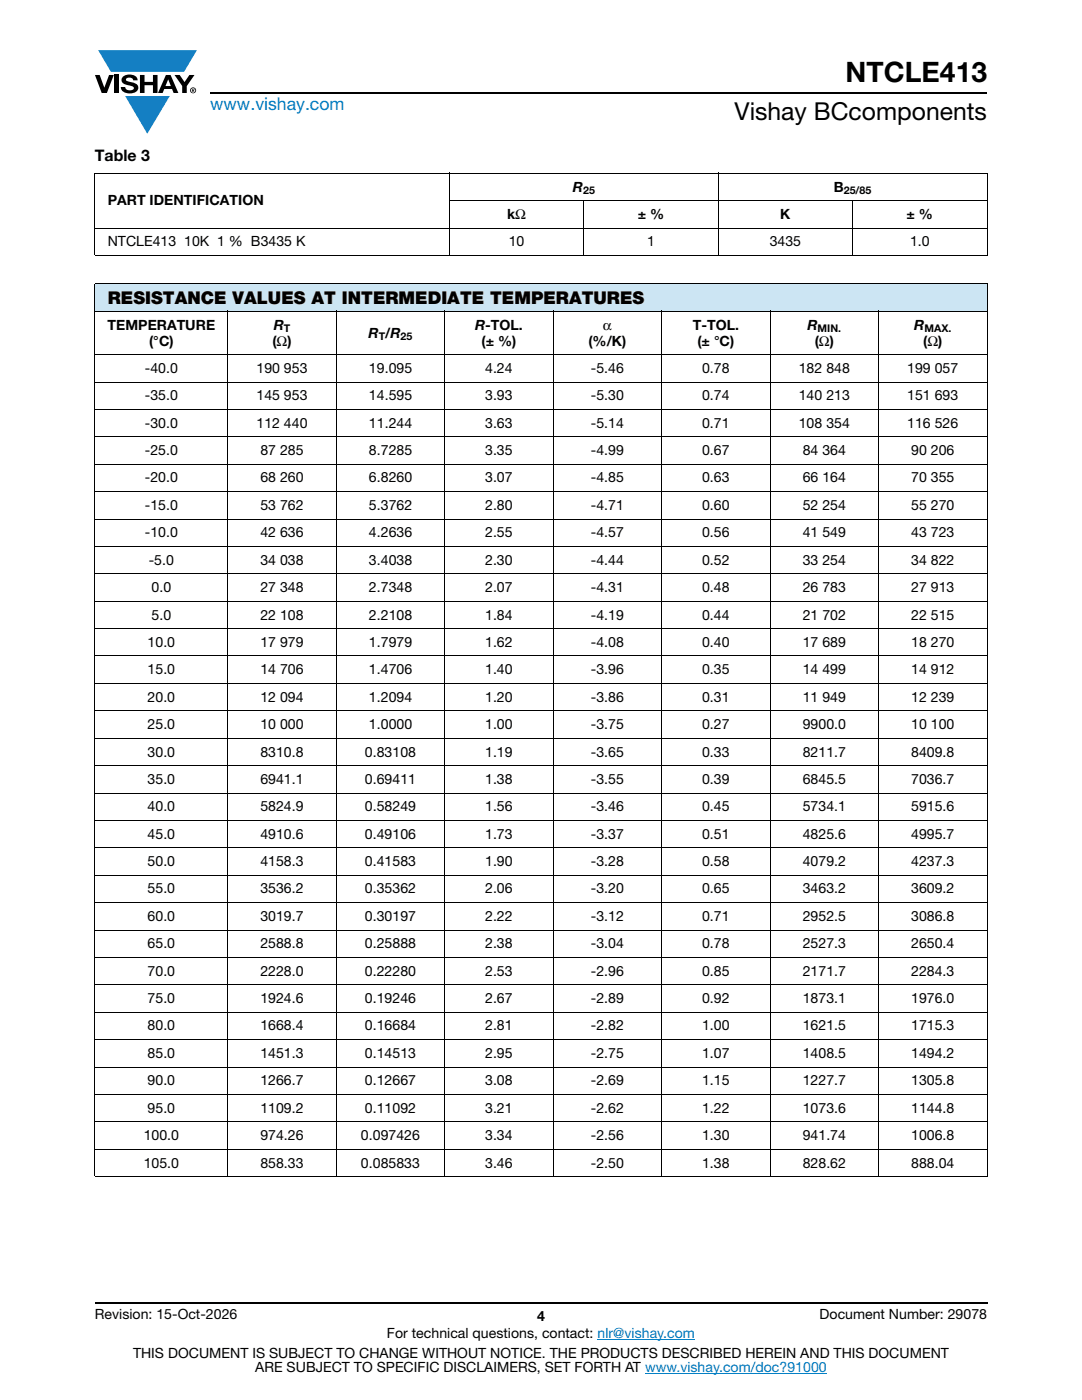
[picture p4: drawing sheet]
<svg xmlns="http://www.w3.org/2000/svg" width="216mm" height="279mm" viewBox="0 0 216 279" stroke-linecap="round" stroke-linejoin="round" font-family="sans-serif">
<g fill="#147fc3">
<path d="M19.6 10h19.7l-2.6 4.3h-1.1h-13.5z"/>
<path d="M25 19.2h8.9l-4.5 7.5z"/>
</g>
<g fill="#000">
<path d="M18.9 15h1l.9 2.5 1-2.5h.9l-1.4 3.6h-1zM22.9 15h.9v3.6h-.9zM24.6 15.3a2.1 2.1 0 0 1 2.8 .3l.1 .4h-.9a.79 .79 0 0 0-.7-.5 .79 .79 0 0 0-.8 .4l.3 .3 1 .2a1.08 1.08 0 0 1 1.2 1 1.08 1.08 0 0 1-1.1 1.2 1.73 1.73 0 0 1-2.4-1.2h.9a.96 .96 0 0 0 .8 .6 .96 .96 0 0 0 .9-.4 1.31 1.31 0 0 0-1.2-.6 1.03 1.03 0 0 1-1.1-.6 1.03 1.03 0 0 1 .2-1.1zM27.9 15h.9v1.3h1.7v-1.3h.9v3.6h-.9v-1.6h-1.7v1.6h-.9zM34.8 15h1.1l.9 1.4 1-1.4h1l-1.5 2.2v1.4h-.9v-1.4z"/>
<path d="M33.6 15.9l.5 1.3h-1.1zM33.1 15l-1.6 3.6h1l.3-.8h1.5l.3 .8h1l-1.6-3.6z"/>
<path d="M38.4 17.8h.2v.2h-.2zM38.3 17.7v.7h.1v-.3l.4 .3-.2-.3 .2-.2-.1-.2z"/>
<path d="M38.1 18a.46 .46 0 0 1 .9 0 .46 .46 0 0 1-.9 0zM37.9 18a.6 .6 0 0 0 1.2 0 .6 .6 0 0 0-1.2 0z"/>
</g>
<path d="M42 18.6h155M18.9 260h178.1" fill="none" stroke="#000" stroke-width=".36"/>
<path d="M119.2 267.3h19.5M128.7 274h36.3" fill="none" stroke="#007ec4" stroke-width=".2"/>
<path d="M18.9 56.6h178.1v5.5h-178.1z" fill="#cce5f3"/>
<g fill="#fff">
<path d="M18.9 70.8h26.6v5.4h-26.6z"/>
<path d="M45.5 70.8h21.6v5.4h-21.6z"/>
<path d="M67.1 70.8h21.7v5.4h-21.7z"/>
<path d="M88.8 70.8h21.6v5.4h-21.6z"/>
<path d="M110.4 70.8h21.6v5.4h-21.6z"/>
<path d="M132 70.8h21.7v5.4h-21.7z"/>
<path d="M153.7 70.8h21.6v5.4h-21.6z"/>
<path d="M175.3 70.8h21.7v5.4h-21.7z"/>
<path d="M18.9 76.2h26.6v5.5h-26.6z"/>
<path d="M45.5 76.2h21.6v5.5h-21.6z"/>
<path d="M67.1 76.2h21.7v5.5h-21.7z"/>
<path d="M88.8 76.2h21.6v5.5h-21.6z"/>
<path d="M110.4 76.2h21.6v5.5h-21.6z"/>
<path d="M132 76.2h21.7v5.5h-21.7z"/>
<path d="M153.7 76.2h21.6v5.5h-21.6z"/>
<path d="M175.3 76.2h21.7v5.5h-21.7z"/>
<path d="M18.9 81.7h26.6v5.5h-26.6z"/>
<path d="M45.5 81.7h21.6v5.5h-21.6z"/>
<path d="M67.1 81.7h21.7v5.5h-21.7z"/>
<path d="M88.8 81.7h21.6v5.5h-21.6z"/>
<path d="M110.4 81.7h21.6v5.5h-21.6z"/>
<path d="M132 81.7h21.7v5.5h-21.7z"/>
<path d="M153.7 81.7h21.6v5.5h-21.6z"/>
<path d="M175.3 81.7h21.7v5.5h-21.7z"/>
<path d="M18.9 87.2h26.6v5.4h-26.6z"/>
<path d="M45.5 87.2h21.6v5.4h-21.6z"/>
<path d="M67.1 87.2h21.7v5.4h-21.7z"/>
<path d="M88.8 87.2h21.6v5.4h-21.6z"/>
<path d="M110.4 87.2h21.6v5.4h-21.6z"/>
<path d="M132 87.2h21.7v5.4h-21.7z"/>
<path d="M153.7 87.2h21.6v5.4h-21.6z"/>
<path d="M175.3 87.2h21.7v5.4h-21.7z"/>
<path d="M18.9 92.6h26.6v5.5h-26.6z"/>
<path d="M45.5 92.6h21.6v5.5h-21.6z"/>
<path d="M67.1 92.6h21.7v5.5h-21.7z"/>
<path d="M88.8 92.6h21.6v5.5h-21.6z"/>
<path d="M110.4 92.6h21.6v5.5h-21.6z"/>
<path d="M132 92.6h21.7v5.5h-21.7z"/>
<path d="M153.7 92.6h21.6v5.5h-21.6z"/>
<path d="M175.3 92.6h21.7v5.5h-21.7z"/>
<path d="M18.9 98.1h26.6v5.5h-26.6z"/>
<path d="M45.5 98.1h21.6v5.5h-21.6z"/>
<path d="M67.1 98.1h21.7v5.5h-21.7z"/>
<path d="M88.8 98.1h21.6v5.5h-21.6z"/>
<path d="M110.4 98.1h21.6v5.5h-21.6z"/>
<path d="M132 98.1h21.7v5.5h-21.7z"/>
<path d="M153.7 98.1h21.6v5.5h-21.6z"/>
<path d="M175.3 98.1h21.7v5.5h-21.7z"/>
<path d="M18.9 103.6h26.6v5.5h-26.6z"/>
<path d="M45.5 103.6h21.6v5.5h-21.6z"/>
<path d="M67.1 103.6h21.7v5.5h-21.7z"/>
<path d="M88.8 103.6h21.6v5.5h-21.6z"/>
<path d="M110.4 103.6h21.6v5.5h-21.6z"/>
<path d="M132 103.6h21.7v5.5h-21.7z"/>
<path d="M153.7 103.6h21.6v5.5h-21.6z"/>
<path d="M175.3 103.6h21.7v5.5h-21.7z"/>
<path d="M18.9 109.1h26.6v5.4h-26.6z"/>
<path d="M45.5 109.1h21.6v5.4h-21.6z"/>
<path d="M67.1 109.1h21.7v5.4h-21.7z"/>
<path d="M88.8 109.1h21.6v5.4h-21.6z"/>
<path d="M110.4 109.1h21.6v5.4h-21.6z"/>
<path d="M132 109.1h21.7v5.4h-21.7z"/>
<path d="M153.7 109.1h21.6v5.4h-21.6z"/>
<path d="M175.3 109.1h21.7v5.4h-21.7z"/>
<path d="M18.9 114.5h26.6v5.5h-26.6z"/>
<path d="M45.5 114.5h21.6v5.5h-21.6z"/>
<path d="M67.1 114.5h21.7v5.5h-21.7z"/>
<path d="M88.8 114.5h21.6v5.5h-21.6z"/>
<path d="M110.4 114.5h21.6v5.5h-21.6z"/>
<path d="M132 114.5h21.7v5.5h-21.7z"/>
<path d="M153.7 114.5h21.6v5.5h-21.6z"/>
<path d="M175.3 114.5h21.7v5.5h-21.7z"/>
<path d="M18.9 120h26.6v5.5h-26.6z"/>
<path d="M45.5 120h21.6v5.5h-21.6z"/>
<path d="M67.1 120h21.7v5.5h-21.7z"/>
<path d="M88.8 120h21.6v5.5h-21.6z"/>
<path d="M110.4 120h21.6v5.5h-21.6z"/>
<path d="M132 120h21.7v5.5h-21.7z"/>
<path d="M153.7 120h21.6v5.5h-21.6z"/>
<path d="M175.3 120h21.7v5.5h-21.7z"/>
<path d="M18.9 125.5h26.6v5.4h-26.6z"/>
<path d="M45.5 125.5h21.6v5.4h-21.6z"/>
<path d="M67.1 125.5h21.7v5.4h-21.7z"/>
<path d="M88.8 125.5h21.6v5.4h-21.6z"/>
<path d="M110.4 125.5h21.6v5.4h-21.6z"/>
<path d="M132 125.5h21.7v5.4h-21.7z"/>
<path d="M153.7 125.5h21.6v5.4h-21.6z"/>
<path d="M175.3 125.5h21.7v5.4h-21.7z"/>
<path d="M18.9 130.9h26.6v5.5h-26.6z"/>
<path d="M45.5 130.9h21.6v5.5h-21.6z"/>
<path d="M67.1 130.9h21.7v5.5h-21.7z"/>
<path d="M88.8 130.9h21.6v5.5h-21.6z"/>
<path d="M110.4 130.9h21.6v5.5h-21.6z"/>
<path d="M132 130.9h21.7v5.5h-21.7z"/>
<path d="M153.7 130.9h21.6v5.5h-21.6z"/>
<path d="M175.3 130.9h21.7v5.5h-21.7z"/>
<path d="M18.9 136.4h26.6v5.5h-26.6z"/>
<path d="M45.5 136.4h21.6v5.5h-21.6z"/>
<path d="M67.1 136.4h21.7v5.5h-21.7z"/>
<path d="M88.8 136.4h21.6v5.5h-21.6z"/>
<path d="M110.4 136.4h21.6v5.5h-21.6z"/>
<path d="M132 136.4h21.7v5.5h-21.7z"/>
<path d="M153.7 136.4h21.6v5.5h-21.6z"/>
<path d="M175.3 136.4h21.7v5.5h-21.7z"/>
<path d="M18.9 141.9h26.6v5.4h-26.6z"/>
<path d="M45.5 141.9h21.6v5.4h-21.6z"/>
<path d="M67.1 141.9h21.7v5.4h-21.7z"/>
<path d="M88.8 141.9h21.6v5.4h-21.6z"/>
<path d="M110.4 141.9h21.6v5.4h-21.6z"/>
<path d="M132 141.9h21.7v5.4h-21.7z"/>
<path d="M153.7 141.9h21.6v5.4h-21.6z"/>
<path d="M175.3 141.9h21.7v5.4h-21.7z"/>
<path d="M18.9 147.3h26.6v5.5h-26.6z"/>
<path d="M45.5 147.3h21.6v5.5h-21.6z"/>
<path d="M67.1 147.3h21.7v5.5h-21.7z"/>
<path d="M88.8 147.3h21.6v5.5h-21.6z"/>
<path d="M110.4 147.3h21.6v5.5h-21.6z"/>
<path d="M132 147.3h21.7v5.5h-21.7z"/>
<path d="M153.7 147.3h21.6v5.5h-21.6z"/>
<path d="M175.3 147.3h21.7v5.5h-21.7z"/>
<path d="M18.9 152.8h26.6v5.5h-26.6z"/>
<path d="M45.5 152.8h21.6v5.5h-21.6z"/>
<path d="M67.1 152.8h21.7v5.5h-21.7z"/>
<path d="M88.8 152.8h21.6v5.5h-21.6z"/>
<path d="M110.4 152.8h21.6v5.5h-21.6z"/>
<path d="M132 152.8h21.7v5.5h-21.7z"/>
<path d="M153.7 152.8h21.6v5.5h-21.6z"/>
<path d="M175.3 152.8h21.7v5.5h-21.7z"/>
<path d="M18.9 158.3h26.6v5.4h-26.6z"/>
<path d="M45.5 158.3h21.6v5.4h-21.6z"/>
<path d="M67.1 158.3h21.7v5.4h-21.7z"/>
<path d="M88.8 158.3h21.6v5.4h-21.6z"/>
<path d="M110.4 158.3h21.6v5.4h-21.6z"/>
<path d="M132 158.3h21.7v5.4h-21.7z"/>
<path d="M153.7 158.3h21.6v5.4h-21.6z"/>
<path d="M175.3 158.3h21.7v5.4h-21.7z"/>
<path d="M18.9 163.7h26.6v5.5h-26.6z"/>
<path d="M45.5 163.7h21.6v5.5h-21.6z"/>
<path d="M67.1 163.7h21.7v5.5h-21.7z"/>
<path d="M88.8 163.7h21.6v5.5h-21.6z"/>
<path d="M110.4 163.7h21.6v5.5h-21.6z"/>
<path d="M132 163.7h21.7v5.5h-21.7z"/>
<path d="M153.7 163.7h21.6v5.5h-21.6z"/>
<path d="M175.3 163.7h21.7v5.5h-21.7z"/>
<path d="M18.9 169.2h26.6v5.5h-26.6z"/>
<path d="M45.5 169.2h21.6v5.5h-21.6z"/>
<path d="M67.1 169.2h21.7v5.5h-21.7z"/>
<path d="M88.8 169.2h21.6v5.5h-21.6z"/>
<path d="M110.4 169.2h21.6v5.5h-21.6z"/>
<path d="M132 169.2h21.7v5.5h-21.7z"/>
<path d="M153.7 169.2h21.6v5.5h-21.6z"/>
<path d="M175.3 169.2h21.7v5.5h-21.7z"/>
<path d="M18.9 174.7h26.6v5.4h-26.6z"/>
<path d="M45.5 174.7h21.6v5.4h-21.6z"/>
<path d="M67.1 174.7h21.7v5.4h-21.7z"/>
<path d="M88.8 174.7h21.6v5.4h-21.6z"/>
<path d="M110.4 174.7h21.6v5.4h-21.6z"/>
<path d="M132 174.7h21.7v5.4h-21.7z"/>
<path d="M153.7 174.7h21.6v5.4h-21.6z"/>
<path d="M175.3 174.7h21.7v5.4h-21.7z"/>
<path d="M18.9 180.1h26.6v5.5h-26.6z"/>
<path d="M45.5 180.1h21.6v5.5h-21.6z"/>
<path d="M67.1 180.1h21.7v5.5h-21.7z"/>
<path d="M88.8 180.1h21.6v5.5h-21.6z"/>
<path d="M110.4 180.1h21.6v5.5h-21.6z"/>
<path d="M132 180.1h21.7v5.5h-21.7z"/>
<path d="M153.7 180.1h21.6v5.5h-21.6z"/>
<path d="M175.3 180.1h21.7v5.5h-21.7z"/>
<path d="M18.9 185.6h26.6v5.5h-26.6z"/>
<path d="M45.5 185.6h21.6v5.5h-21.6z"/>
<path d="M67.1 185.6h21.7v5.5h-21.7z"/>
<path d="M88.8 185.6h21.6v5.5h-21.6z"/>
<path d="M110.4 185.6h21.6v5.5h-21.6z"/>
<path d="M132 185.6h21.7v5.5h-21.7z"/>
<path d="M153.7 185.6h21.6v5.5h-21.6z"/>
<path d="M175.3 185.6h21.7v5.5h-21.7z"/>
<path d="M18.9 191.1h26.6v5.5h-26.6z"/>
<path d="M45.5 191.1h21.6v5.5h-21.6z"/>
<path d="M67.1 191.1h21.7v5.5h-21.7z"/>
<path d="M88.8 191.1h21.6v5.5h-21.6z"/>
<path d="M110.4 191.1h21.6v5.5h-21.6z"/>
<path d="M132 191.1h21.7v5.5h-21.7z"/>
<path d="M153.7 191.1h21.6v5.5h-21.6z"/>
<path d="M175.3 191.1h21.7v5.5h-21.7z"/>
<path d="M18.9 196.6h26.6v5.4h-26.6z"/>
<path d="M45.5 196.6h21.6v5.4h-21.6z"/>
<path d="M67.1 196.6h21.7v5.4h-21.7z"/>
<path d="M88.8 196.6h21.6v5.4h-21.6z"/>
<path d="M110.4 196.6h21.6v5.4h-21.6z"/>
<path d="M132 196.6h21.7v5.4h-21.7z"/>
<path d="M153.7 196.6h21.6v5.4h-21.6z"/>
<path d="M175.3 196.6h21.7v5.4h-21.7z"/>
<path d="M18.9 202h26.6v5.5h-26.6z"/>
<path d="M45.5 202h21.6v5.5h-21.6z"/>
<path d="M67.1 202h21.7v5.5h-21.7z"/>
<path d="M88.8 202h21.6v5.5h-21.6z"/>
<path d="M110.4 202h21.6v5.5h-21.6z"/>
<path d="M132 202h21.7v5.5h-21.7z"/>
<path d="M153.7 202h21.6v5.5h-21.6z"/>
<path d="M175.3 202h21.7v5.5h-21.7z"/>
<path d="M18.9 207.5h26.6v5.5h-26.6z"/>
<path d="M45.5 207.5h21.6v5.5h-21.6z"/>
<path d="M67.1 207.5h21.7v5.5h-21.7z"/>
<path d="M88.8 207.5h21.6v5.5h-21.6z"/>
<path d="M110.4 207.5h21.6v5.5h-21.6z"/>
<path d="M132 207.5h21.7v5.5h-21.7z"/>
<path d="M153.7 207.5h21.6v5.5h-21.6z"/>
<path d="M175.3 207.5h21.7v5.5h-21.7z"/>
<path d="M18.9 213h26.6v5.4h-26.6z"/>
<path d="M45.5 213h21.6v5.4h-21.6z"/>
<path d="M67.1 213h21.7v5.4h-21.7z"/>
<path d="M88.8 213h21.6v5.4h-21.6z"/>
<path d="M110.4 213h21.6v5.4h-21.6z"/>
<path d="M132 213h21.7v5.4h-21.7z"/>
<path d="M153.7 213h21.6v5.4h-21.6z"/>
<path d="M175.3 213h21.7v5.4h-21.7z"/>
<path d="M18.9 218.4h26.6v5.5h-26.6z"/>
<path d="M45.5 218.4h21.6v5.5h-21.6z"/>
<path d="M67.1 218.4h21.7v5.5h-21.7z"/>
<path d="M88.8 218.4h21.6v5.5h-21.6z"/>
<path d="M110.4 218.4h21.6v5.5h-21.6z"/>
<path d="M132 218.4h21.7v5.5h-21.7z"/>
<path d="M153.7 218.4h21.6v5.5h-21.6z"/>
<path d="M175.3 218.4h21.7v5.5h-21.7z"/>
<path d="M18.9 223.9h26.6v5.5h-26.6z"/>
<path d="M45.5 223.9h21.6v5.5h-21.6z"/>
<path d="M67.1 223.9h21.7v5.5h-21.7z"/>
<path d="M88.8 223.9h21.6v5.5h-21.6z"/>
<path d="M110.4 223.9h21.6v5.5h-21.6z"/>
<path d="M132 223.9h21.7v5.5h-21.7z"/>
<path d="M153.7 223.9h21.6v5.5h-21.6z"/>
<path d="M175.3 223.9h21.7v5.5h-21.7z"/>
<path d="M18.9 229.4h26.6v5.4h-26.6z"/>
<path d="M45.5 229.4h21.6v5.4h-21.6z"/>
<path d="M67.1 229.4h21.7v5.4h-21.7z"/>
<path d="M88.8 229.4h21.6v5.4h-21.6z"/>
<path d="M110.4 229.4h21.6v5.4h-21.6z"/>
<path d="M132 229.4h21.7v5.4h-21.7z"/>
<path d="M153.7 229.4h21.6v5.4h-21.6z"/>
<path d="M175.3 229.4h21.7v5.4h-21.7z"/>
</g>
<g fill="none" stroke="#000" stroke-width=".2">
<path d="M18.9 34.6h178.1M18.9 34.7v16.2M89.7 34.5v16.6M116.5 40v11.1M143.3 34.5v16.6M170.1 40v11.1M197 34.7v16.2M18.9 45.5h178.1M18.9 51h178.1M18.9 56.6h178.1M18.9 56.7v178M89.6 40h107.4"/>
<path d="M197 56.7v178M18.9 62.1h178.1M18.9 70.8h178.1M18.9 76.2h178.1M45.5 62v172.9M67.1 62v172.9M88.8 62v172.9M110.4 62v172.9M132 62v172.9M153.7 62v172.9M175.3 62v172.9M18.9 81.7h178.1"/>
<path d="M18.9 87.2h178.1M18.9 92.6h178.1M18.9 98.1h178.1M18.9 103.6h178.1M18.9 109.1h178.1M18.9 114.5h178.1M18.9 120h178.1M18.9 125.5h178.1M18.9 130.9h178.1M18.9 136.4h178.1M18.9 141.9h178.1M18.9 147.3h178.1"/>
<path d="M18.9 152.8h178.1M18.9 158.3h178.1M18.9 163.7h178.1M18.9 169.2h178.1M18.9 174.7h178.1M18.9 180.1h178.1M18.9 185.6h178.1M18.9 191.1h178.1M18.9 196.6h178.1M18.9 202h178.1M18.9 207.5h178.1M18.9 213h178.1"/>
<path d="M18.9 218.4h178.1M18.9 223.9h178.1M18.9 229.4h178.1M18.9 234.8h178.1"/>
</g>
<text font-size="5.6" x="168.7" y="16.4">NTCLE413</text>
<text font-size="4.9" x="146.6" y="24">Vishay BCcomponents</text>
<text font-size="3.5" fill="#007ec4" x="42" y="21.9">www.vishay.com</text>
<text font-size="3.5" x="21.5" y="60.7">RESISTANCE VALUES AT INTERMEDIATE TEMPERATURES</text>
<text font-size="3.2" x="18.9" y="32.1">Table 3</text>
<g font-size="2.8">
<text x="21.5" y="41">PART IDENTIFICATION</text>
<text x="114.3" y="38.2">R</text>
<text x="166.4" y="38.2">B</text>
<text x="101.2" y="43.7">kΩ</text>
<text x="127.3" y="43.7">± %</text>
<text x="155.7" y="43.7">K</text>
<text x="180.9" y="43.7">± %</text>
<text x="21.5" y="49.2">NTCLE413 10K 1 % B3435 K</text>
<text x="101.5" y="49.2">10</text>
<text x="129.1" y="49.2">1</text>
<text x="153.6" y="49.2">3435</text>
<text x="181.6" y="49.2">1.0</text>
<text x="21.5" y="65.8">TEMPERATURE</text>
<text x="54.6" y="65.8">R</text>
<text x="94.8" y="65.8">R-TOL.</text>
<text x="120.3" y="65.8">α</text>
<text x="138.2" y="65.8">T-TOL.</text>
<text x="161.1" y="65.8">R</text>
<text x="182.4" y="65.8">R</text>
<text x="29.8" y="69">(°C)</text>
<text x="54.4" y="69">(Ω)</text>
<text x="73.5" y="67.4">R /R</text>
<text x="96.1" y="69">(± %)</text>
<text x="117.4" y="69">(%/K)</text>
<text x="139.2" y="69">(± °C)</text>
<text x="162.6" y="69">(Ω)</text>
<text x="184.2" y="69">(Ω)</text>
<text x="28.9" y="74.4">-40.0</text>
<text x="51.2" y="74.4">190 953</text>
<text x="73.6" y="74.4">19.095</text>
<text x="96.8" y="74.4">4.24</text>
<text x="117.9" y="74.4">-5.46</text>
<text x="140.1" y="74.4">0.78</text>
<text x="159.4" y="74.4">182 848</text>
<text x="181" y="74.4">199 057</text>
<text x="28.9" y="79.9">-35.0</text>
<text x="51.2" y="79.9">145 953</text>
<text x="73.6" y="79.9">14.595</text>
<text x="96.8" y="79.9">3.93</text>
<text x="117.9" y="79.9">-5.30</text>
<text x="140.1" y="79.9">0.74</text>
<text x="159.4" y="79.9">140 213</text>
<text x="181" y="79.9">151 693</text>
<text x="28.9" y="85.4">-30.0</text>
<text x="51.2" y="85.4">112 440</text>
<text x="73.6" y="85.4">11.244</text>
<text x="96.8" y="85.4">3.63</text>
<text x="117.9" y="85.4">-5.14</text>
<text x="140.1" y="85.4">0.71</text>
<text x="159.4" y="85.4">108 354</text>
<text x="181" y="85.4">116 526</text>
<text x="28.9" y="90.8">-25.0</text>
<text x="52" y="90.8">87 285</text>
<text x="73.6" y="90.8">8.7285</text>
<text x="96.8" y="90.8">3.35</text>
<text x="117.9" y="90.8">-4.99</text>
<text x="140.1" y="90.8">0.67</text>
<text x="160.2" y="90.8">84 364</text>
<text x="181.8" y="90.8">90 206</text>
<text x="28.9" y="96.3">-20.0</text>
<text x="28.9" y="101.8">-15.0</text>
<text x="52" y="96.3">68 260</text>
<text x="52" y="101.8">53 762</text>
<text x="73.6" y="96.3">6.8260</text>
<text x="73.6" y="101.8">5.3762</text>
<text x="96.8" y="96.3">3.07</text>
<text x="96.8" y="101.8">2.80</text>
<text x="117.9" y="96.3">-4.85</text>
<text x="117.9" y="101.8">-4.71</text>
<text x="140.1" y="96.3">0.63</text>
<text x="140.1" y="101.8">0.60</text>
<text x="160.2" y="96.3">66 164</text>
<text x="160.2" y="101.8">52 254</text>
<text x="181.8" y="96.3">70 355</text>
<text x="181.8" y="101.8">55 270</text>
<text x="28.9" y="107.2">-10.0</text>
<text x="52" y="107.2">42 636</text>
<text x="73.6" y="107.2">4.2636</text>
<text x="96.8" y="107.2">2.55</text>
<text x="117.9" y="107.2">-4.57</text>
<text x="140.1" y="107.2">0.56</text>
<text x="160.2" y="107.2">41 549</text>
<text x="181.8" y="107.2">43 723</text>
<text x="29.7" y="112.7">-5.0</text>
<text x="52" y="112.7">34 038</text>
<text x="73.6" y="112.7">3.4038</text>
<text x="96.8" y="112.7">2.30</text>
<text x="117.9" y="112.7">-4.44</text>
<text x="140.1" y="112.7">0.52</text>
<text x="160.2" y="112.7">33 254</text>
<text x="181.8" y="112.7">34 822</text>
<text x="30.2" y="118.2">0.0</text>
<text x="52" y="118.2">27 348</text>
<text x="73.6" y="118.2">2.7348</text>
<text x="96.8" y="118.2">2.07</text>
<text x="117.9" y="118.2">-4.31</text>
<text x="140.1" y="118.2">0.48</text>
<text x="160.2" y="118.2">26 783</text>
<text x="181.8" y="118.2">27 913</text>
<text x="30.2" y="123.6">5.0</text>
<text x="52" y="123.6">22 108</text>
<text x="73.6" y="123.6">2.2108</text>
<text x="96.8" y="123.6">1.84</text>
<text x="117.9" y="123.6">-4.19</text>
<text x="140.1" y="123.6">0.44</text>
<text x="160.2" y="123.6">21 702</text>
<text x="181.8" y="123.6">22 515</text>
<text x="29.5" y="129.1">10.0</text>
<text x="52" y="129.1">17 979</text>
<text x="73.6" y="129.1">1.7979</text>
<text x="96.8" y="129.1">1.62</text>
<text x="117.9" y="129.1">-4.08</text>
<text x="140.1" y="129.1">0.40</text>
<text x="160.2" y="129.1">17 689</text>
<text x="181.8" y="129.1">18 270</text>
<text x="29.5" y="134.6">15.0</text>
<text x="52" y="134.6">14 706</text>
<text x="73.6" y="134.6">1.4706</text>
<text x="96.8" y="134.6">1.40</text>
<text x="117.9" y="134.6">-3.96</text>
<text x="140.1" y="134.6">0.35</text>
<text x="160.2" y="134.6">14 499</text>
<text x="181.8" y="134.6">14 912</text>
<text x="29.5" y="140">20.0</text>
<text x="52" y="140">12 094</text>
<text x="73.6" y="140">1.2094</text>
<text x="96.8" y="140">1.20</text>
<text x="117.9" y="140">-3.86</text>
<text x="140.1" y="140">0.31</text>
<text x="160.2" y="140">11 949</text>
<text x="181.8" y="140">12 239</text>
<text x="29.5" y="145.5">25.0</text>
<text x="52" y="145.5">10 000</text>
<text x="73.6" y="145.5">1.0000</text>
<text x="96.8" y="145.5">1.00</text>
<text x="117.9" y="145.5">-3.75</text>
<text x="140.1" y="145.5">0.27</text>
<text x="160.2" y="145.5">9900.0</text>
<text x="181.8" y="145.5">10 100</text>
<text x="29.5" y="151">30.0</text>
<text x="52" y="151">8310.8</text>
<text x="72.8" y="151">0.83108</text>
<text x="96.8" y="151">1.19</text>
<text x="117.9" y="151">-3.65</text>
<text x="140.1" y="151">0.33</text>
<text x="160.2" y="151">8211.7</text>
<text x="181.8" y="151">8409.8</text>
<text x="29.5" y="156.4">35.0</text>
<text x="29.5" y="161.9">40.0</text>
<text x="52" y="156.4">6941.1</text>
<text x="52" y="161.9">5824.9</text>
<text x="72.8" y="156.4">0.69411</text>
<text x="72.8" y="161.9">0.58249</text>
<text x="96.8" y="156.4">1.38</text>
<text x="96.8" y="161.9">1.56</text>
<text x="117.9" y="156.4">-3.55</text>
<text x="117.9" y="161.9">-3.46</text>
<text x="140.1" y="156.4">0.39</text>
<text x="140.1" y="161.9">0.45</text>
<text x="160.2" y="156.4">6845.5</text>
<text x="160.2" y="161.9">5734.1</text>
<text x="181.8" y="156.4">7036.7</text>
<text x="181.8" y="161.9">5915.6</text>
<text x="29.5" y="167.4">45.0</text>
<text x="52" y="167.4">4910.6</text>
<text x="72.8" y="167.4">0.49106</text>
<text x="96.8" y="167.4">1.73</text>
<text x="117.9" y="167.4">-3.37</text>
<text x="140.1" y="167.4">0.51</text>
<text x="160.2" y="167.4">4825.6</text>
<text x="181.8" y="167.4">4995.7</text>
<text x="29.5" y="172.8">50.0</text>
<text x="52" y="172.8">4158.3</text>
<text x="72.8" y="172.8">0.41583</text>
<text x="96.8" y="172.8">1.90</text>
<text x="117.9" y="172.8">-3.28</text>
<text x="140.1" y="172.8">0.58</text>
<text x="160.2" y="172.8">4079.2</text>
<text x="181.8" y="172.8">4237.3</text>
<text x="29.5" y="178.3">55.0</text>
<text x="52" y="178.3">3536.2</text>
<text x="72.8" y="178.3">0.35362</text>
<text x="96.8" y="178.3">2.06</text>
<text x="117.9" y="178.3">-3.20</text>
<text x="140.1" y="178.3">0.65</text>
<text x="160.2" y="178.3">3463.2</text>
<text x="181.8" y="178.3">3609.2</text>
<text x="29.5" y="183.8">60.0</text>
<text x="52" y="183.8">3019.7</text>
<text x="72.8" y="183.8">0.30197</text>
<text x="96.8" y="183.8">2.22</text>
<text x="117.9" y="183.8">-3.12</text>
<text x="140.1" y="183.8">0.71</text>
<text x="160.2" y="183.8">2952.5</text>
<text x="181.8" y="183.8">3086.8</text>
<text x="29.5" y="189.3">65.0</text>
<text x="52" y="189.3">2588.8</text>
<text x="72.8" y="189.3">0.25888</text>
<text x="96.8" y="189.3">2.38</text>
<text x="117.9" y="189.3">-3.04</text>
<text x="140.1" y="189.3">0.78</text>
<text x="160.2" y="189.3">2527.3</text>
<text x="181.8" y="189.3">2650.4</text>
<text x="29.5" y="194.7">70.0</text>
<text x="52" y="194.7">2228.0</text>
<text x="72.8" y="194.7">0.22280</text>
<text x="96.8" y="194.7">2.53</text>
<text x="117.9" y="194.7">-2.96</text>
<text x="140.1" y="194.7">0.85</text>
<text x="160.2" y="194.7">2171.7</text>
<text x="181.8" y="194.7">2284.3</text>
<text x="29.5" y="200.2">75.0</text>
<text x="52" y="200.2">1924.6</text>
<text x="72.8" y="200.2">0.19246</text>
<text x="96.8" y="200.2">2.67</text>
<text x="117.9" y="200.2">-2.89</text>
<text x="140.1" y="200.2">0.92</text>
<text x="160.2" y="200.2">1873.1</text>
<text x="181.8" y="200.2">1976.0</text>
<text x="29.5" y="205.7">80.0</text>
<text x="52" y="205.7">1668.4</text>
<text x="72.8" y="205.7">0.16684</text>
<text x="96.8" y="205.7">2.81</text>
<text x="117.9" y="205.7">-2.82</text>
<text x="140.1" y="205.7">1.00</text>
<text x="160.2" y="205.7">1621.5</text>
<text x="181.8" y="205.7">1715.3</text>
<text x="29.5" y="211.1">85.0</text>
<text x="52" y="211.1">1451.3</text>
<text x="72.8" y="211.1">0.14513</text>
<text x="96.8" y="211.1">2.95</text>
<text x="117.9" y="211.1">-2.75</text>
<text x="140.1" y="211.1">1.07</text>
<text x="160.2" y="211.1">1408.5</text>
<text x="181.8" y="211.1">1494.2</text>
<text x="29.5" y="216.6">90.0</text>
<text x="52" y="216.6">1266.7</text>
<text x="72.8" y="216.6">0.12667</text>
<text x="96.8" y="216.6">3.08</text>
<text x="117.9" y="216.6">-2.69</text>
<text x="140.1" y="216.6">1.15</text>
<text x="160.2" y="216.6">1227.7</text>
<text x="181.8" y="216.6">1305.8</text>
<text x="28.7" y="227.5">100.0</text>
<text x="29.5" y="222.1">95.0</text>
<text x="52" y="222.1">1109.2</text>
<text x="52" y="227.5">974.26</text>
<text x="72" y="227.5">0.097426</text>
<text x="72.8" y="222.1">0.11092</text>
<text x="96.8" y="222.1">3.21</text>
<text x="96.8" y="227.5">3.34</text>
<text x="117.9" y="222.1">-2.62</text>
<text x="117.9" y="227.5">-2.56</text>
<text x="140.1" y="222.1">1.22</text>
<text x="140.1" y="227.5">1.30</text>
<text x="160.2" y="222.1">1073.6</text>
<text x="160.2" y="227.5">941.74</text>
<text x="181.8" y="222.1">1144.8</text>
<text x="181.8" y="227.5">1006.8</text>
<text x="28.7" y="233">105.0</text>
<text x="52" y="233">858.33</text>
<text x="72" y="233">0.085833</text>
<text x="96.8" y="233">3.46</text>
<text x="117.9" y="233">-2.50</text>
<text x="140.1" y="233">1.38</text>
<text x="160.2" y="233">828.62</text>
<text x="181.8" y="233">888.04</text>
<text x="18.9" y="263.3">Revision: 15-Oct-2026</text>
<text x="107.2" y="263.6">4</text>
<text x="163.6" y="263.3">Document Number: 29078</text>
<text x="77.2" y="267.1">For technical questions, contact: nlr@vishay.com</text>
<text x="26.5" y="271">THIS DOCUMENT IS SUBJECT TO CHANGE WITHOUT NOTICE. THE PRODUCTS DESCRIBED HEREIN AND THIS DOCUMENT</text>
<text x="50.9" y="273.8">ARE SUBJECT TO SPECIFIC DISCLAIMERS, SET FORTH AT www.vishay.com/doc?91000</text>
</g>
<g font-size="2.1">
<text x="116.4" y="38.7">25</text>
<text x="168.4" y="38.7">25/85</text>
<text x="56.6" y="66.3">T</text>
<text x="75.6" y="67.9">T</text>
<text x="79.9" y="67.9">25</text>
<text x="163.2" y="66.3">MIN.</text>
<text x="184.5" y="66.3">MAX.</text>
</g>
</svg>
